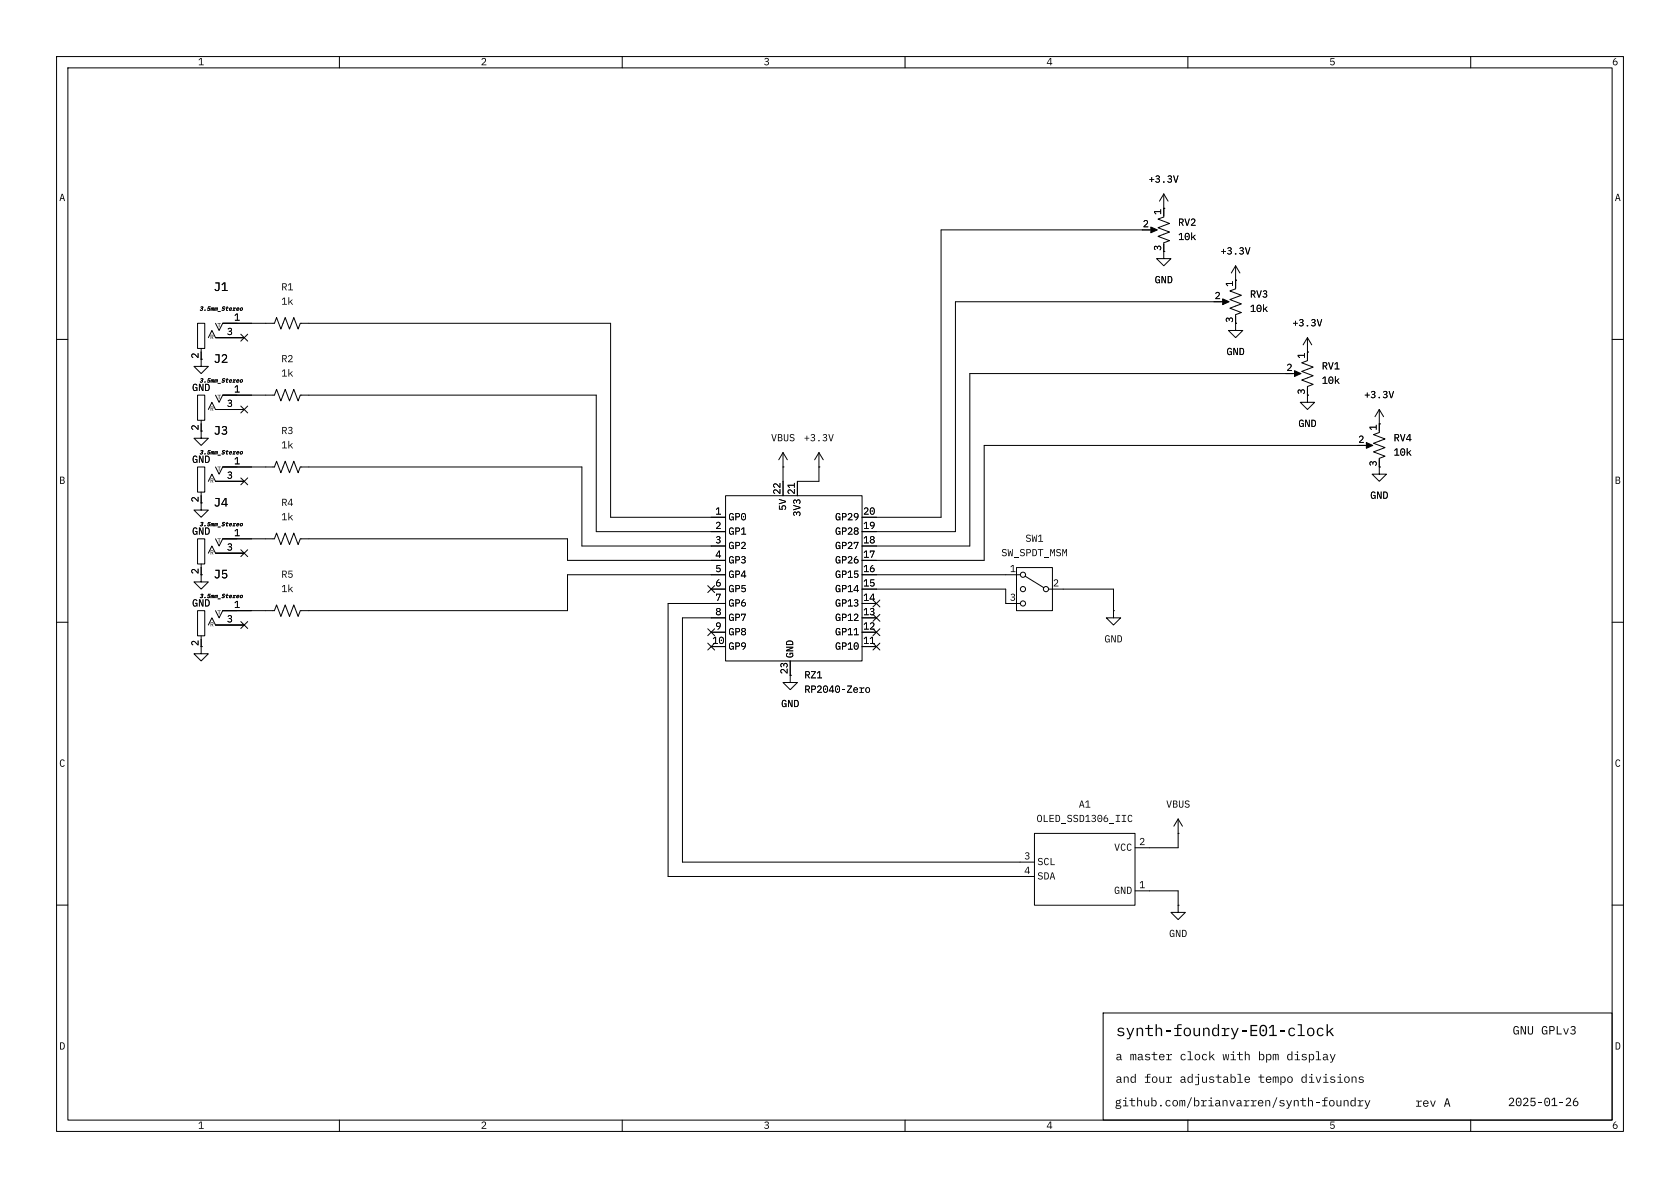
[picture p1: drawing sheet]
<svg xmlns="http://www.w3.org/2000/svg" width="297mm" height="210mm" viewBox="0 0 297 210" stroke-linecap="round" stroke-linejoin="round" font-family="sans-serif">
<g fill="none" stroke="#000" stroke-width=".18">
<path d="M10 10h277v190h-277zM12 12h273v186h-273zM60 10v2M110 10v2M160 10v2M210 10v2M260 10v2M205.7 38.4l-1 .3 2.1 .8-2.1 .8 2.1 .7-2.1 .8 2.1 .7-1.1 .4M205.7 34.3l-.7 1.3M205.7 34.3v2.5M205.7 34.3l.8 1.3M10 60h2"/>
<path d="M34.9 57.2h1.3v4.4h-1.3zM36.8 59.7l.7-1.3 .6 1.3h5.1h-5.1M38.1 57.2l.6 1.2 .7-1.2h2.5M39.4 57.2h9.1l.4-1.1 .8 2.1 .7-2.1 .8 2.1 .7-2.1 .8 2.1 .4-1h54.8v34.2h20.4M42.6 59.1l1.2 1.2M43.8 59.1l-1.2 1.2M201.9 40.6h-35.5v50.8h-11.5M203.2 40.6h1M205.7 44.5v1.2h1.3l-1.3 1.3-1.2-1.3h1.2M214.6 53.3h-45.7v40.7h-14M215.9 53.3h1M218.4 57.2v1.2h1.3l-1.3 1.3-1.2-1.3h1.2"/>
<path d="M218.4 51.1l-1 .3 2.1 .8-2.1 .8 2.1 .7-2.1 .8 2.1 .7-1.1 .4M218.4 47l-.7 1.3M218.4 47v2.5M218.4 47l.8 1.3M231.1 59.7l-.7 1.3M231.1 59.7v2.5M231.1 59.7l.8 1.3M285 60h2M34.9 69.9h1.3v4.4h-1.3zM35.6 76.2v1.3h1.2l-1.2 1.2-1.3-1.2h1.3M35.6 63.5v1.3h1.2l-1.2 1.2-1.3-1.2h1.3M35.6 61.6v.6"/>
<path d="M35.6 74.3v.6M36.8 72.4l.7-1.3 .6 1.3h5.1h-5.1M38.1 69.9l.6 1.2 .7-1.2h2.5M39.4 69.9h9.1l.4-1.1 .8 2.1 .7-2.1 .8 2.1 .7-2.1 .8 2.1 .4-1h52.3v24.1h22.9M42.6 71.8l1.2 1.2M43.8 71.8l-1.2 1.2M227.3 66h-55.9v30.5h-16.5M228.6 66h1M231.1 63.8l-1 .3 2.1 .8-2.1 .8 2.1 .7-2.1 .8 2.1 .7-1.1 .4M231.1 69.9v1.2h1.3l-1.3 1.3-1.2-1.3h1.2M240 78.7h-66v20.4h-19.1M241.3 78.7h1"/>
<path d="M243.8 76.5l-1 .3 2.1 .8-2.1 .8 2.1 .7-2.1 .8 2.1 .7-1.1 .4M243.8 72.4l-.7 1.3M243.8 72.4v2.5M243.8 72.4l.8 1.3M34.9 82.6h1.3v4.4h-1.3zM34.9 95.3h1.3v4.4h-1.3zM35.6 88.9v1.3h1.2l-1.2 1.2-1.3-1.2h1.3M35.6 87v.6M35.6 99.7v.6M36.8 85.1l.7-1.3 .6 1.3h5.1h-5.1M36.8 97.8l.7-1.3 .6 1.3h5.1h-5.1M38.1 82.6l.6 1.2 .7-1.2h2.5"/>
<path d="M38.1 95.3l.6 1.2 .7-1.2h2.5M39.4 82.6h9.1l.4-1.1 .8 2.1 .7-2.1 .8 2.1 .7-2.1 .8 2.1 .4-1h49.8v13.9h25.4M39.4 95.3h9.1l.4-1.1 .8 2.1 .7-2.1 .8 2.1 .7-2.1 .8 2.1 .4-1h47.2v3.8h28M42.6 84.5l1.2 1.2M42.6 97.2l1.2 1.2M43.8 84.5l-1.2 1.2M43.8 97.2l-1.2 1.2M128.3 87.6h24.1v29.2h-24.1zM138.4 82.6h.1M138.4 80l-.7 1.3M138.4 80v5.1M138.4 80l.8 1.3"/>
<path d="M144.8 82.6h.1M144.8 80l-.8 1.3M144.8 80v5.1h-3.8v2.5M144.8 80l.7 1.3M243.8 82.6v1.2h1.3l-1.3 1.3-1.2-1.3h1.2M10 110h2M34.9 108h1.3v4.4h-1.3zM35.6 101.6v1.3h1.2l-1.2 1.2-1.3-1.2h1.3M35.6 114.3v1.3h1.2l-1.2 1.2-1.3-1.2h1.3M35.6 112.4v.6M36.8 110.5l.7-1.3 .6 1.3h5.1h-5.1M38.1 108l.6 1.2 .7-1.2h2.5"/>
<path d="M42.6 109.9l1.2 1.2M43.8 109.9l-1.2 1.2M125.1 103.5l1.2 1.2M125.1 113.7l1.2 1.2M125.1 111.2l1.2 1.2M125.7 104.1h2.6M125.7 111.8h2.6M126.3 103.5l-1.2 1.2M126.3 113.7l-1.2 1.2M126.3 111.2l-1.2 1.2M128.3 101.6h-28v6.4h-47.2l-.4 1-.8-2.1-.7 2.1-.8-2.1-.7 2.1-.8-2.1-.4 1.1h-9.1M128.3 106.7h-10.2v48.2h64.8"/>
<path d="M128.3 109.2h-7.7v43.2h62.3M139.7 119.4v1.3h1.3l-1.3 1.2-1.3-1.2h1.3M152.4 114.3h2.5M154.3 106.1l1.2 1.2M154.3 113.7l1.2 1.2M154.3 108.6l1.2 1.2M154.3 111.2l1.2 1.2M154.9 101.6h25.4M154.9 104.1h22.9v2.6h2.5M155.5 106.1l-1.2 1.2M155.5 113.7l-1.2 1.2M155.5 108.6l-1.2 1.2"/>
<path d="M155.5 111.2l-1.2 1.2M179.7 100.3h6.4v7.7h-6.4zM181.2 101.9l3.3 2M185.4 104.1h11.4v3.9M196.8 108v1.2h1.3l-1.3 1.3-1.2-1.3h1.2M196.8 108h.1M285 110h2M10 160h2M182.9 147.3h17.8v12.7h-17.8zM200.7 157.5h7.6v2.5M208.3 147.3h.1M208.3 144.8l.7 1.3"/>
<path d="M208.3 144.8v5.1h-7.6M208.3 144.8l-.8 1.3M285 160h2M195 179.1h90v18.9h-90zM208.3 160v1.3h-1.3l1.3 1.3 1.2-1.3h-1.2M208.3 160h.1M60 198v2M110 198v2M160 198v2M210 198v2M260 198v2"/>
<circle cx="180.8" cy="106.7" r=".46"/>
<circle cx="180.8" cy="101.6" r=".46"/>
<circle cx="180.8" cy="104.1" r=".46"/>
<circle cx="184.9" cy="104.1" r=".46"/>
</g>
<g fill="#000">
<path d="M35.1 10.6l.3-.3h.3v1.1h.3v.1h-.8v-.1h.3v-1l-.3 .3zM85.3 10.3a.44 .44 0 0 1 .6 .2 .44 .44 0 0 1-.3 .6l-.3 .3h.7v.1h-.9v-.1l.5-.4a.29 .29 0 0 0 .2-.5 .29 .29 0 0 0-.5 .1l-.2-.1zM135.2 10.4a.36 .36 0 0 1 .6-.1 .36 .36 0 0 1-.1 .6 .41 .41 0 0 1 0 .6 .41 .41 0 0 1-.6-.2l.1-.1a.28 .28 0 0 0 .3 .3 .28 .28 0 0 0 .3-.3 .28 .28 0 0 0-.3-.3h-.1v-.1h.1a.24 .24 0 0 0 .2-.2 .24 .24 0 0 0-.2-.3 .24 .24 0 0 0-.2 .2zM185.6 10.3h.2v.9h.2v.1h-.2v.2h-.1v-.2h-.6v-.1h.6v-.8l-.5 .8h-.1zM235.2 10.3h.7v.1h-.6v.5a.43 .43 0 0 1 .6 .1 .43 .43 0 0 1-.2 .6 .43 .43 0 0 1-.5-.2v-.2a.29 .29 0 0 0 .5 .2 .29 .29 0 0 0 .1-.4 .29 .29 0 0 0-.5 0h-.1zM285.4 10.4l.4-.1-.5 .6a.42 .42 0 0 1 .6 .1 .42 .42 0 0 1-.2 .6 .42 .42 0 0 1-.5-.3l-.1-.2h.2a.28 .28 0 0 0 .4 .3 .28 .28 0 0 0 0-.5 .28 .28 0 0 0-.4 .2h-.2v-.2zM204.3 31.1a.35 .35 0 0 1 .6-.1 .35 .35 0 0 1-.1 .6 .4 .4 0 0 1 .1 .7 .4 .4 0 0 1-.7-.2l.1-.1a.27 .27 0 0 0 .3 .2 .27 .27 0 0 0 .3-.2 .27 .27 0 0 0-.3-.3h-.1v-.2h.1a.24 .24 0 0 0 .3-.2 .24 .24 0 0 0-.3-.2 .24 .24 0 0 0-.2 .2zM206.5 31.1a.35 .35 0 0 1 .5-.1 .35 .35 0 0 1-.1 .6 .4 .4 0 0 1 .1 .7 .4 .4 0 0 1-.6-.2l.1-.1a.27 .27 0 0 0 .3 .2 .27 .27 0 0 0 .2-.2 .27 .27 0 0 0-.2-.3h-.2v-.2h.2a.24 .24 0 0 0 .2-.2 .24 .24 0 0 0-.2-.2 .24 .24 0 0 0-.3 .2zM207.4 31h.2l.3 1.1 .3-1.1h.1l-.3 1.3h-.2zM210.7 38.7a.43 .43 0 0 1 .6 .2 .43 .43 0 0 1-.3 .6l-.3 .3h.7v.1h-.9v-.2l.5-.3a.29 .29 0 0 0 .2-.5 .29 .29 0 0 0-.5 .1l-.2-.1zM42.5 54.4a.27 .27 0 0 1 .4 .2 .27 .27 0 0 1-.2 .3 .27 .27 0 0 1-.3-.2l.2 .1 .2-.1-.1-.2-.2 .2h-.1zM49.8 52.9l.4-.3h.2v1.1h.3v.2h-.8v-.2h.3v-1l-.3 .3z"/>
<path d="M51 52.5h.1v.9l.5-.4h.2l-.4 .3 .4 .6h-.2l-.3-.5-.2 .1v.4h-.1zM209.6 41.3a.54 .54 0 0 1 .7 .1 .54 .54 0 0 1 0 .7 .47 .47 0 0 1-.6 .3 .47 .47 0 0 1-.3-.7h.2v.2a.3 .3 0 0 0 .3 .4 .3 .3 0 0 0 .3-.4v-.2a.3 .3 0 0 0-.3-.4 .3 .3 0 0 0-.3 .4h-.2zM210.6 41.1h.1v.9l.5-.5h.2l-.4 .4 .4 .5h-.1l-.4-.4-.2 .1v.3h-.1zM217 43.8a.35 .35 0 0 1 .6-.1 .35 .35 0 0 1-.1 .6 .4 .4 0 0 1 .1 .7 .4 .4 0 0 1-.7-.2l.1-.1a.27 .27 0 0 0 .3 .2 .27 .27 0 0 0 .3-.2 .27 .27 0 0 0-.3-.3h-.1v-.2h.1a.24 .24 0 0 0 .3-.2 .24 .24 0 0 0-.3-.2 .24 .24 0 0 0-.2 .2zM219.2 43.8a.35 .35 0 0 1 .5-.1 .35 .35 0 0 1-.1 .6 .4 .4 0 0 1 .1 .7 .4 .4 0 0 1-.6-.2l.1-.1a.27 .27 0 0 0 .3 .2 .27 .27 0 0 0 .2-.2 .27 .27 0 0 0-.2-.3h-.2v-.2h.2a.24 .24 0 0 0 .2-.2 .24 .24 0 0 0-.2-.2 .24 .24 0 0 0-.3 .2zM220.1 43.7h.2l.3 1.1 .3-1.1h.1l-.3 1.3h-.2zM222.3 54a.54 .54 0 0 1 .7 .1 .54 .54 0 0 1 0 .7 .47 .47 0 0 1-.6 .3 .47 .47 0 0 1-.3-.7h.2v.2a.3 .3 0 0 0 .3 .4 .3 .3 0 0 0 .3-.4v-.2a.3 .3 0 0 0-.3-.4 .3 .3 0 0 0-.3 .4h-.2zM223.3 53.8h.1v.9l.5-.5h.2l-.4 .4 .4 .5h-.1l-.4-.4-.2 .1v.3h-.1zM223.3 51.5a.35 .35 0 0 1 .6-.1 .35 .35 0 0 1-.1 .5 .4 .4 0 0 1 0 .7 .4 .4 0 0 1-.6-.2l.1-.1a.27 .27 0 0 0 .3 .2 .27 .27 0 0 0 .2-.2 .27 .27 0 0 0-.2-.3h-.1v-.1h.1a.24 .24 0 0 0 .2-.3 .24 .24 0 0 0-.2-.2 .24 .24 0 0 0-.2 .2zM229.7 56.5a.35 .35 0 0 1 .6-.1 .35 .35 0 0 1-.1 .6 .4 .4 0 0 1 .1 .7 .4 .4 0 0 1-.7-.2l.1-.1a.27 .27 0 0 0 .3 .2 .27 .27 0 0 0 .3-.2 .27 .27 0 0 0-.3-.3h-.1v-.2h.1a.24 .24 0 0 0 .3-.2 .24 .24 0 0 0-.3-.2 .24 .24 0 0 0-.2 .2zM231.9 56.5a.35 .35 0 0 1 .5-.1 .35 .35 0 0 1-.1 .6 .4 .4 0 0 1 .1 .7 .4 .4 0 0 1-.6-.2l.1-.1a.27 .27 0 0 0 .3 .2 .27 .27 0 0 0 .2-.2 .27 .27 0 0 0-.2-.3h-.2v-.2h.2a.24 .24 0 0 0 .2-.2 .24 .24 0 0 0-.2-.2 .24 .24 0 0 0-.3 .2zM232.8 56.4h.2l.3 1.1 .3-1.1h.1l-.3 1.3h-.2z"/>
<path d="M39.3 75.5a.42 .42 0 0 1 .7-.1 .42 .42 0 0 1-.2 .6 .48 .48 0 0 1 .2 .8 .48 .48 0 0 1-.8-.2l.1-.1a.32 .32 0 0 0 .3 .3 .32 .32 0 0 0 .3-.4 .32 .32 0 0 0-.3-.3h-.1v-.1a.3 .3 0 0 0 .4-.1 .3 .3 0 0 0-.2-.5 .3 .3 0 0 0-.3 .3l-.2-.1zM39.3 62.7a.51 .51 0 0 1 .8 .2 .51 .51 0 0 1-.3 .7l-.4 .4h.8v.1h-1v-.2l.5-.4a.34 .34 0 0 0 .2-.5 .34 .34 0 0 0-.5 0h-.2zM42.5 79.9v-.1a.27 .27 0 0 1 .4 .2 .27 .27 0 0 1-.2 .3 .27 .27 0 0 1-.3-.2l.2 .1 .2-.1-.1-.2-.2 .2h-.1zM42.5 67.2v-.1a.27 .27 0 0 1 .4 .2 .27 .27 0 0 1-.2 .3 .27 .27 0 0 1-.3-.2l.2 .1 .2-.1-.1-.2-.2 .2h-.1zM49.8 78.3l.4-.3h.2v1.1h.3v.2h-.8v-.2h.3v-1l-.3 .3zM49.8 65.6l.4-.3h.2v1.1h.3v.2h-.8v-.2h.3v-1l-.3 .3zM49.9 75.5h.4a.36 .36 0 0 1 .4 .3 .36 .36 0 0 1-.3 .4l.3 .5h-.2l-.3-.5h-.2v.5h-.1v-.6h.5l.1-.2-.1-.3h-.4v.5h-.1zM49.9 62.8h.4a.36 .36 0 0 1 .4 .3 .36 .36 0 0 1-.3 .4l.3 .5h-.2l-.3-.5h-.2v.5h-.1v-.6h.5l.1-.2-.1-.3h-.4v.5h-.1zM51 77.9h.1v.9l.5-.4h.2l-.4 .3 .4 .6h-.2l-.3-.5-.2 .1v.4h-.1zM51 65.2h.1v.9l.5-.4h.2l-.4 .3 .4 .6h-.2l-.3-.5-.2 .1v.4h-.1zM51 75.6a.35 .35 0 0 1 .6-.1 .35 .35 0 0 1-.1 .6 .4 .4 0 0 1 0 .6 .4 .4 0 0 1-.6-.2l.1-.1a.27 .27 0 0 0 .3 .3 .27 .27 0 0 0 .2-.3 .27 .27 0 0 0-.2-.3h-.2v-.1h.2a.24 .24 0 0 0 .2-.2 .24 .24 0 0 0-.2-.3 .24 .24 0 0 0-.2 .3zM51 62.9a.43 .43 0 0 1 .7 .1 .43 .43 0 0 1-.3 .6l-.3 .3h.7v.1h-.9v-.1l.4-.4a.29 .29 0 0 0 .3-.5 .3 .3 0 0 0-.6 .1h-.1z"/>
<path d="M146.4 76.7h.2l.3 1.1 .3-1.1h.2l-.4 1.3h-.2zM235 66.7a.54 .54 0 0 1 .7 .1 .54 .54 0 0 1 0 .7 .47 .47 0 0 1-.6 .3 .47 .47 0 0 1-.3-.7h.2v.2a.3 .3 0 0 0 .3 .4 .3 .3 0 0 0 .3-.4v-.2a.3 .3 0 0 0-.3-.4 .3 .3 0 0 0-.3 .4h-.2zM236 66.5h.1v.9l.5-.5h.2l-.4 .4 .4 .5h-.1l-.4-.4-.2 .1v.3h-.1zM242.4 69.2a.35 .35 0 0 1 .6-.1 .35 .35 0 0 1-.1 .6 .4 .4 0 0 1 .1 .7 .4 .4 0 0 1-.7-.2l.1-.1a.27 .27 0 0 0 .3 .2 .27 .27 0 0 0 .3-.2 .27 .27 0 0 0-.3-.3h-.1v-.2h.1a.24 .24 0 0 0 .3-.2 .24 .24 0 0 0-.3-.2 .24 .24 0 0 0-.2 .2zM244.6 69.2a.35 .35 0 0 1 .5-.1 .35 .35 0 0 1-.1 .6 .4 .4 0 0 1 .1 .7 .4 .4 0 0 1-.6-.2l.1-.1a.27 .27 0 0 0 .3 .2 .27 .27 0 0 0 .2-.2 .27 .27 0 0 0-.2-.3h-.2v-.2h.2a.24 .24 0 0 0 .2-.2 .24 .24 0 0 0-.2-.2 .24 .24 0 0 0-.3 .2zM245.5 69.1h.2l.3 1.1 .3-1.1h.1l-.3 1.3h-.2zM247.7 79.4a.54 .54 0 0 1 .7 .1 .54 .54 0 0 1 0 .7 .47 .47 0 0 1-.6 .3 .47 .47 0 0 1-.3-.7h.2v.2a.3 .3 0 0 0 .3 .4 .3 .3 0 0 0 .3-.4v-.2a.3 .3 0 0 0-.3-.4 .3 .3 0 0 0-.3 .4h-.2zM248.7 79.2h.1v.9l.5-.5h.2l-.4 .4 .4 .5h-.1l-.4-.4-.2 .1v.3h-.1zM42.5 92.6v-.1a.27 .27 0 0 1 .4 .2 .27 .27 0 0 1-.2 .3 .27 .27 0 0 1-.3-.2l.2 .1 .2-.1-.1-.2-.2 .2h-.1zM49.8 91l.4-.3h.2v1.1h.3v.2h-.8v-.2h.3v-1l-.3 .3zM51 90.6h.1v.9l.5-.4h.2l-.4 .3 .4 .6h-.2l-.3-.5-.2 .1v.4h-.1zM140.4 90.5h.2l.2 .2a.4 .4 0 0 1 .7-.1 .4 .4 0 0 1-.2 .6l-.1-.1a.27 .27 0 0 0 .2-.2 .27 .27 0 0 0-.2-.3 .27 .27 0 0 0-.3 .2v.2h-.1v-.1a.24 .24 0 0 0-.3-.3 .24 .24 0 0 0-.2 .2 .24 .24 0 0 0 .2 .3l-.1 .1a.45 .45 0 0 1 0-.7z"/>
<path d="M140.4 88.4l.2-.1 .2 .2a.4 .4 0 0 1 .7 0 .4 .4 0 0 1-.2 .6l-.1-.1a.27 .27 0 0 0 .2-.3 .27 .27 0 0 0-.2-.2 .27 .27 0 0 0-.3 .2v.2h-.1v-.2a.24 .24 0 0 0-.3-.2 .24 .24 0 0 0-.2 .2 .24 .24 0 0 0 .2 .3l-.1 .1a.45 .45 0 0 1 0-.7zM42.5 105.3v-.1a.27 .27 0 0 1 .4 .2 .27 .27 0 0 1-.2 .3 .27 .27 0 0 1-.3-.2l.2 .1 .2-.1-.1-.2-.2 .2h-.1zM49.8 103.7l.4-.3h.2v1.1h.3v.2h-.8v-.2h.3v-1l-.3 .3zM51 103.3h.1v.9l.5-.4h.2l-.4 .3 .4 .6h-.2l-.3-.5-.2 .1v.4h-.1zM144.6 121.3a.43 .43 0 0 1 .6 .1 .43 .43 0 0 1-.2 .6l-.4 .3h.7v.1h-.8v-.1l.4-.4a.29 .29 0 0 0 .2-.4 .29 .29 0 0 0-.5 0h-.2zM145.6 121.3a.54 .54 0 0 1 .7 .1 .54 .54 0 0 1 0 .7 .47 .47 0 0 1-.6 .3 .47 .47 0 0 1-.2-.7h.2v.2a.3 .3 0 0 0 .2 .4 .3 .3 0 0 0 .3-.4v-.2a.3 .3 0 0 0-.3-.4 .3 .3 0 0 0-.2 .4h-.2zM147.8 121.3a.54 .54 0 0 1 .7 .1 .54 .54 0 0 1 0 .7 .47 .47 0 0 1-.7 .3 .47 .47 0 0 1-.2-.7h.2v.2a.3 .3 0 0 0 .3 .4 .3 .3 0 0 0 .2-.4v-.2a.3 .3 0 0 0-.2-.4 .3 .3 0 0 0-.3 .4h-.2zM153.1 121.6a.44 .44 0 0 1 .6 .1 .44 .44 0 0 1-.1 .6 .44 .44 0 0 1-.6-.2v-.2h.1a.31 .31 0 0 0 .3 .4 .31 .31 0 0 0 .3-.5l-.2-.2h-.2l-.2 .3h-.1zM35.1 198.6l.3-.3h.3v1.1h.3v.1h-.8v-.1h.3v-1l-.3 .3zM85.3 198.3a.44 .44 0 0 1 .6 .2 .44 .44 0 0 1-.3 .6l-.3 .3h.7v.1h-.9v-.1l.5-.4a.29 .29 0 0 0 .2-.5 .29 .29 0 0 0-.5 .1h-.2zM135.2 198.4a.36 .36 0 0 1 .6-.1 .36 .36 0 0 1-.1 .6 .41 .41 0 0 1 0 .6 .41 .41 0 0 1-.6-.2h.1a.28 .28 0 0 0 .3 .2 .28 .28 0 0 0 .3-.3 .28 .28 0 0 0-.3-.3h-.1v-.1h.1a.24 .24 0 0 0 .2-.2 .24 .24 0 0 0-.2-.3 .24 .24 0 0 0-.2 .3zM185.6 198.3h.2v.9h.2v.1h-.2v.2h-.1v-.2h-.6v-.1h.6v-.8l-.5 .8h-.1z"/>
<path d="M200 190.4l.4-.1 .2 .2v-.7h.2v1.6h-.2v-.2a.45 .45 0 0 1-.6 .1 .45 .45 0 0 1-.1-.5h.1a.37 .37 0 0 0 .3 .5l.3-.1v-.5a.3 .3 0 0 0-.3-.3 .3 .3 0 0 0-.3 .4h-.1zM201 194h.2v.7a.37 .37 0 0 1 .4-.2 .37 .37 0 0 1 .3 .4v.7h-.2v-.9l-.2-.1h-.2l-.1 1h-.2zM202.4 190.3h.4l.1-.4 .5-.1v.2h-.4v.3h.4v.2h-.4v.8h.3v.1h-.9v-.1h.4v-.8h-.4zM203.5 194h.2v.6a.48 .48 0 0 1 .7 0 .48 .48 0 0 1 .1 .7l-.3 .3h-.3l-.2-.2v.2h-.2v-.8h.2v.4a.3 .3 0 0 0 .4 .2 .3 .3 0 0 0 .2-.3 .37 .37 0 0 0-.3-.5l-.5 .2zM204 185.9h.1v.4h.5v.2h-.5v.8h.5v.1h-.6l-.1-.9h-.3v-.2h.3zM203.8 190.4a.52 .52 0 0 1 .7 .1 .52 .52 0 0 1-.1 .7 .52 .52 0 0 1-.7-.1l-.1-.3h.2a.37 .37 0 0 0 .4 .5 .37 .37 0 0 0 .2-.6l-.1-.2-.2-.1-.3 .4h-.2zM204.3 181.1h.2v.8a.49 .49 0 0 1 .6-.2 .49 .49 0 0 1 .3 .5v1h-.2v-1a.36 .36 0 0 0-.3-.4 .36 .36 0 0 0-.4 .3v1.1h-.2zM205 190.3h.1v.8l.3 .2 .2-.1v-.9h.2v1.1h-.2v-.2a.37 .37 0 0 1-.4 .2 .37 .37 0 0 1-.2-.4zM206.2 186.3h.5v.3l.2-.2 .3-.1v.2a.37 .37 0 0 0-.5 .3v.5h.4v.1h-.9v-.1h.3v-.8h-.3zM206.2 190.3h.5v.3l.2-.3h.3v.2a.37 .37 0 0 0-.5 .3v.5h.4v.1h-.9v-.1h.3v-.8h-.3zM207.6 181.7h.5v-.4l.2-.2h.6v.1h-.6v.5h.6v.2h-.6v1.1h.5v.2h-1.2v-.2h.5v-1.1h-.5zM210.6 194h.1l-.7 1.8h-.2z"/>
<path d="M210 185.8h.5v1.5h.4v.1h-.9v-.1h.3v-1.3h-.3zM210.1 190.4l.3-.1 .3 .2v-.7h.2v1.6h-.2v-.2a.45 .45 0 0 1-.6 .1 .45 .45 0 0 1-.2-.5h.2a.37 .37 0 0 0 .3 .5l.3-.1v-.5a.3 .3 0 0 0-.4-.3 .3 .3 0 0 0-.2 .4h-.2zM211.1 194h.2v.6a.48 .48 0 0 1 .7 0 .48 .48 0 0 1 0 .7l-.3 .3h-.2l-.2-.2v.2h-.2v-.8h.2v.4a.3 .3 0 0 0 .3 .2 .3 .3 0 0 0 .3-.3 .37 .37 0 0 0-.4-.5l-.4 .2zM213.8 185.8h.2v1l.5-.5h.2l-.4 .5 .5 .6h-.2l-.5-.5-.1 .1v.4h-.2zM214.5 181.8a.54 .54 0 0 1 .8 .1v-.8h.2v2.1h-.2v-.3a.6 .6 0 0 1-.8 .2 .6 .6 0 0 1-.2-.8h.2a.49 .49 0 0 0 .4 .7l.4-.2v-.7a.4 .4 0 0 0-.5-.3 .4 .4 0 0 0-.3 .5h-.2zM217.5 189.8h.2v.7a.48 .48 0 0 1 .7-.1 .48 .48 0 0 1 .1 .7l-.3 .3h-.3l-.2-.2v.2h-.2v-.7h.2v.4a.3 .3 0 0 0 .4 .2 .3 .3 0 0 0 .2-.4 .37 .37 0 0 0-.3-.5l-.5 .3zM218.8 189.8h.5v1.5h.4v.1h-.9v-.1h.4v-1.3h-.4zM220.1 185.8h.1v.7a.37 .37 0 0 1 .5-.2 .37 .37 0 0 1 .2 .4v.7h-.1l-.1-.8-.1-.2-.3 .1-.1 .9h-.1zM220.1 190.4a.5 .5 0 0 1 .6-.1 .5 .5 0 0 1 .3 .6h-.8l.2 .4h.3l.1-.2 .2 .1a.52 .52 0 0 1-.7 .2 .52 .52 0 0 1-.3-.7h.8a.31 .31 0 0 0-.3-.3 .31 .31 0 0 0-.3 .3h-.2zM222.6 185.8h.2v.7a.48 .48 0 0 1 .6-.1 .48 .48 0 0 1 .1 .7l-.3 .3h-.3l-.1-.2v.2h-.2v-.7h.2v.4a.3 .3 0 0 0 .3 .2 .3 .3 0 0 0 .2-.3 .37 .37 0 0 0-.3-.6l-.4 .3zM222.8 189.9h.2v.4h.5v.2h-.5v.8h.5v.1l-.6-.1-.1-.8h-.3v-.2h.3zM223.8 186.3h.2v.2a.48 .48 0 0 1 .7-.1 .48 .48 0 0 1 .1 .7l-.4 .3-.4-.2v.6h-.2v-1.1h.2v.4a.3 .3 0 0 0 .4 .2 .3 .3 0 0 0 .2-.3 .37 .37 0 0 0-.3-.6l-.5 .3z"/>
<path d="M225.7 194h.1l-.7 1.8h-.2zM225 186.3h.2v.2a.21 .21 0 0 1 .2-.2 .21 .21 0 0 1 .2 .2l.1-.2a.25 .25 0 0 1 .3 .1 .25 .25 0 0 1 .1 .3v.7h-.2v-.7a.16 .16 0 0 0-.1-.3 .16 .16 0 0 0-.2 .2v.8h-.1v-.7a.16 .16 0 0 0-.1-.3 .16 .16 0 0 0-.2 .2v.8h-.2zM227.9 181.9l.6-.2 .4 .3-.1 .1-.4-.3a.49 .49 0 0 0-.4 .7 .42 .42 0 0 0 .3 .5 .42 .42 0 0 0 .5-.3l.2 .2a.72 .72 0 0 1-1.1 .1 .72 .72 0 0 1 0-1.1zM227.7 186.4l.4-.1 .2 .2v-.7h.2v1.6h-.2v-.2a.45 .45 0 0 1-.6 .2 .45 .45 0 0 1-.2-.6h.2a.37 .37 0 0 0 .3 .5l.3-.1v-.5a.3 .3 0 0 0-.3-.3 .3 .3 0 0 0-.3 .4h-.2zM228.9 186.3h.6v1h.3v.1h-.9v-.1h.4v-.8h-.4zM229.4 181.1h.8v1.9h.5v.2h-1.3v-.2h.5v-1.8h-.5zM230.2 186.4l.5-.1 .3 .2-.1 .1-.2-.2a.2 .2 0 0 0-.3 .1 .2 .2 0 0 0 .1 .3 .38 .38 0 0 1 .5 .4 .38 .38 0 0 1-.6 .2l-.3-.2 .1-.1 .3 .2a.2 .2 0 0 0 .3-.1 .2 .2 0 0 0-.1-.2l-.5-.2zM230.2 190.4l.4-.1 .2 .2v-.7h.2v1.6h-.2v-.2a.45 .45 0 0 1-.6 .1 .45 .45 0 0 1-.1-.5h.1a.37 .37 0 0 0 .4 .5l.2-.1v-.5a.3 .3 0 0 0-.3-.3 .3 .3 0 0 0-.3 .4h-.1zM231.2 194h.2v.7a.37 .37 0 0 1 .5-.2 .37 .37 0 0 1 .2 .4v.7h-.2v-.9l-.2-.1h-.2l-.1 1h-.2zM231.4 190.3h.6v1h.3v.1h-.9v-.1h.4v-.8h-.4zM231.2 181.9a.71 .71 0 0 1 1 0 .71 .71 0 0 1 0 1 .71 .71 0 0 1-1 .1l-.1-.7h.2a.47 .47 0 0 0 .4 .7 .47 .47 0 0 0 .4-.7 .42 .42 0 0 0-.4-.5 .42 .42 0 0 0-.4 .5h-.2zM231.4 186.3h.2v.2a.48 .48 0 0 1 .6-.1 .48 .48 0 0 1 .1 .7l-.3 .3-.4-.2v.6h-.2v-1.1h.2v.4a.3 .3 0 0 0 .3 .2 .3 .3 0 0 0 .3-.3 .37 .37 0 0 0-.4-.6l-.4 .3z"/>
<path d="M232.6 185.8h.6v1.5h.3v.1h-.9v-.1h.4v-1.3h-.4zM232.6 194.8h.6v.2h-.6zM232.6 190.3h.2l.3 1 .3-1h.2l-.4 1.1h-.2zM233 181.9l.5-.2 .5 .3-.2 .1-.4-.3a.49 .49 0 0 0-.4 .7 .42 .42 0 0 0 .4 .5 .42 .42 0 0 0 .4-.3l.2 .2a.72 .72 0 0 1-1 .1 .72 .72 0 0 1-.1-1.1zM233.7 194.5h.4l.1-.5h.5v.1h-.4v.4h.4v.1h-.4v.8h.4v.2h-1v-.2h.4v-.8h-.4zM233.9 190.3h.6v1h.4v.1h-1v-.1h.4v-.8h-.4zM233.9 186.4l.4-.1 .4 .1v.9h.2v.1h-.2l-.1-.2a.37 .37 0 0 1-.4 .2 .37 .37 0 0 1-.3-.3h.1l.2 .2h.2l.1-.4-.6 .1 .1-.2h.5a.29 .29 0 0 0-.1-.4 .29 .29 0 0 0-.4 .2zM234.5 181.1h.3v1.3l.7-.7h.3l-.6 .6 .6 .9h-.2l-.6-.8-.2 .2v.6h-.3zM235.1 194.6a.52 .52 0 0 1 .7 .1 .52 .52 0 0 1 0 .7 .52 .52 0 0 1-.8-.1v-.4h.1a.37 .37 0 0 0 .4 .5 .37 .37 0 0 0 .3-.5l-.2-.3h-.2l-.3 .3h-.1zM235.2 190.4l.5-.1 .4 .2-.2 .1-.2-.2a.2 .2 0 0 0-.3 .1 .2 .2 0 0 0 .1 .3 .38 .38 0 0 1 .6 .4 .38 .38 0 0 1-.6 .2l-.4-.2 .1-.1 .3 .2a.21 .21 0 0 0 .4-.1 .2 .2 0 0 0-.2-.3l-.5-.1zM235.2 198.3h.7v.1h-.6v.5a.43 .43 0 0 1 .6 .1 .43 .43 0 0 1-.2 .6 .43 .43 0 0 1-.6-.3h.1a.29 .29 0 0 0 .5 .1 .29 .29 0 0 0 .1-.4 .29 .29 0 0 0-.5 0h-.1zM235.1 186.3h.2l.3 .9 .4-.9h.1l-.7 1.5h-.3v-.1h.3l.1-.3z"/>
<path d="M236.5 190.3h.5v1h.4v.1h-.9v-.1h.3v-.8h-.3zM236.3 194.5h.1l.1 .8 .2 .2 .2-.2 .1-.8h.1v1.1h-.1v-.2a.37 .37 0 0 1-.5 .2 .37 .37 0 0 1-.2-.4zM237.5 194.5h.2v.2a.37 .37 0 0 1 .4-.2 .37 .37 0 0 1 .3 .4v.7h-.2v-.9l-.2-.1h-.2l-.1 1h-.2zM237.8 190.4a.52 .52 0 0 1 .7 .1 .52 .52 0 0 1-.1 .7 .52 .52 0 0 1-.7-.1l-.1-.3h.2a.37 .37 0 0 0 .4 .5 .37 .37 0 0 0 .2-.6l-.1-.2-.3-.1-.2 .4h-.2zM239 190.3h.1v.2a.37 .37 0 0 1 .5-.2 .37 .37 0 0 1 .2 .4v.7h-.2v-.8l-.2-.2-.2 .1-.1 .9h-.1zM238.9 194.5l.3-.1 .3 .2v-.6h.2v1.6h-.2v-.2a.45 .45 0 0 1-.6 .1 .45 .45 0 0 1-.2-.6h.2a.37 .37 0 0 0 .3 .6l.3-.2v-.5a.3 .3 0 0 0-.4-.2 .3 .3 0 0 0-.2 .3h-.2zM240 194.5h.5v.3l.3-.3h.2v.2a.37 .37 0 0 0-.5 .2v.5h.4v.2h-.9v-.2h.3v-.8h-.3zM240.3 190.4l.4-.1 .4 .2-.1 .1-.2-.2a.21 .21 0 0 0-.4 .1 .2 .2 0 0 0 .2 .3 .38 .38 0 0 1 .5 .4 .38 .38 0 0 1-.6 .2l-.4-.2 .2-.1 .3 .2a.2 .2 0 0 0 .3-.1 .2 .2 0 0 0-.1-.3l-.5-.1zM241.2 194.5h.2l.3 .9 .4-.9h.2l-.7 1.5h-.3v-.2h.2l.2-.2zM250.3 194.6h.5v.2l.3-.2h.3v.1a.37 .37 0 0 0-.6 .3v.5h.4v.1h-.9v-.1h.4v-.8h-.4zM251.7 194.7a.5 .5 0 0 1 .6-.1 .5 .5 0 0 1 .3 .5h-.8l.1 .4h.3l.2-.2 .1 .1a.52 .52 0 0 1-.6 .2 .52 .52 0 0 1-.3-.6h.8a.31 .31 0 0 0-.3-.4 .31 .31 0 0 0-.3 .4h-.2zM252.8 194.6h.2l.3 .9 .4-.9h.1l-.4 1h-.2z"/>
<path d="M266.9 194.1a.5 .5 0 0 1 .7 .2 .5 .5 0 0 1-.3 .7l-.4 .4h.8v.1h-1v-.2l.5-.4a.33 .33 0 0 0 .3-.5 .33 .33 0 0 0-.6 0h-.2zM268.1 194.2a.59 .59 0 0 1 .8 0 .59 .59 0 0 1 .1 .7 .54 .54 0 0 1-.6 .6 .54 .54 0 0 1-.4-.7v-.1h.2v.2a.35 .35 0 0 0 .3 .5 .35 .35 0 0 0 .3-.5v-.2a.35 .35 0 0 0-.3-.5 .35 .35 0 0 0-.3 .5h-.2zM269.4 194.1a.5 .5 0 0 1 .8 .2 .5 .5 0 0 1-.3 .7l-.5 .4h.8v.1h-.9v-.2l.5-.4a.33 .33 0 0 0 .2-.5 .33 .33 0 0 0-.6 0h-.2zM270.6 194.1h.8v.1h-.6l-.1 .6a.48 .48 0 0 1 .7 .1 .48 .48 0 0 1-.1 .6 .48 .48 0 0 1-.7-.1l-.1-.1 .2-.1a.33 .33 0 0 0 .4 .2 .33 .33 0 0 0 .1-.5 .33 .33 0 0 0-.5 0h-.1zM272 194.8h.6v.2h-.6zM273.2 194.2a.59 .59 0 0 1 .7 0 .59 .59 0 0 1 .1 .7 .54 .54 0 0 1-.6 .6 .54 .54 0 0 1-.4-.7v-.1h.2v.2a.35 .35 0 0 0 .3 .5 .35 .35 0 0 0 .4-.5v-.2a.35 .35 0 0 0-.4-.5 .35 .35 0 0 0-.3 .5h-.2zM274.3 194.4l.3-.3h.3v1.3h.4v.1h-1v-.1h.4v-1.2l-.3 .3zM275.7 194.8h.6v.2h-.6zM276.9 194.2a.5 .5 0 0 1 .8 .1 .5 .5 0 0 1-.3 .7l-.4 .4h.8v.1h-1v-.2l.5-.4a.33 .33 0 0 0 .2-.5 .33 .33 0 0 0-.5 0h-.2zM278.4 194.2l.4-.1-.4 .3-.2 .4a.48 .48 0 0 1 .8 .1 .48 .48 0 0 1-.2 .7 .48 .48 0 0 1-.7-.3v-.2h.1a.32 .32 0 0 0 .5 .2 .32 .32 0 0 0 0-.5 .32 .32 0 0 0-.5 .2l-.1 .1v-.3zM285.4 198.4l.4-.1-.5 .6a.42 .42 0 0 1 .6 .1 .42 .42 0 0 1-.2 .6 .42 .42 0 0 1-.5-.3l-.1-.2h.2a.28 .28 0 0 0 .4 .3 .28 .28 0 0 0 0-.5 .28 .28 0 0 0-.4 .2h-.2v-.2z"/>
<circle cx="199" cy="194.1" r=".14"/>
<circle cx="211.9" cy="190" r=".14"/>
<circle cx="214.1" cy="194.1" r=".14"/>
<circle cx="218" cy="186" r=".14"/>
<circle cx="229.4" cy="186" r=".14"/>
<circle cx="231.9" cy="190" r=".14"/>
<circle cx="234.4" cy="190" r=".14"/>
<circle cx="236.9" cy="190" r=".14"/>
<circle cx="268.5" cy="194.8" r=".14"/>
<circle cx="273.5" cy="194.8" r=".14"/>
</g>
<path d="M203.5 40.1l1.1 .5-1.1 .5zM216.2 52.8l1.1 .5-1.1 .5zM228.9 65.5l1.1 .5-1.1 .5zM241.6 78.2l1.1 .5-1.1 .5z" fill="#000" stroke="#000" stroke-width=".18"/>
<text font-size="2.8" x="197.3" y="184.2">synth-foundry-E01-clock</text>
<g font-size="2.1">
<text x="37.8" y="52.2">J1</text>
<text x="37.8" y="64.9">J2</text>
<text x="37.8" y="77.6">J3</text>
<text x="37.8" y="90.3">J4</text>
<text x="37.8" y="103">J5</text>
<text x="267.4" y="183.6">GNU GPLv3</text>
<text x="197.2" y="188.2">a master</text>
<text x="208.5" y="188.2">clock</text>
<text x="216.1" y="188.2">with</text>
<text x="197.1" y="196.3">github.com/brianvarren/synth-foundry</text>
<text x="197.2" y="192.2">and</text>
<text x="208.5" y="192.2">adjustable</text>
<text x="222.4" y="192.2">tempo</text>
<text x="255.2" y="196.4">A</text>
</g>
<g font-size="1.8">
<text x="203.1" y="32.9">+3.3V</text>
<text x="10.5" y="36.2">A</text>
<text x="202" y="40.4">2</text>
<text x="205.5" y="38" transform="rotate(-90 205.5 38)">1</text>
<text x="208.3" y="40.5">RV2</text>
<text x="285.5" y="36.2">A</text>
<text x="205.5" y="44.3" transform="rotate(-90 205.5 44.3)">3</text>
<text x="208.3" y="43.1">10k</text>
<text x="215.8" y="45.6">+3.3V</text>
<text x="49.7" y="52">R1</text>
<text x="204.1" y="50.7">GND</text>
<text x="214.7" y="53.1">2</text>
<text x="218.2" y="50.7" transform="rotate(-90 218.2 50.7)">1</text>
<text x="221" y="53.2">RV3</text>
<text x="40.1" y="59.4">3</text>
<text x="41.4" y="56.9">1</text>
<text x="218.2" y="57" transform="rotate(-90 218.2 57)">3</text>
<text x="221" y="55.8">10k</text>
<text x="228.5" y="58.3">+3.3V</text>
<text x="35.3" y="63.4" transform="rotate(-90 35.3 63.4)">2</text>
<text x="216.8" y="63.4">GND</text>
<text x="227.4" y="65.8">2</text>
<text x="230.9" y="63.4" transform="rotate(-90 230.9 63.4)">1</text>
<text x="233.7" y="65.9">RV1</text>
<text x="34" y="69.7">GND</text>
<text x="41.4" y="69.6">1</text>
<text x="230.9" y="69.7" transform="rotate(-90 230.9 69.7)">3</text>
<text x="233.7" y="68.5">10k</text>
<text x="241.2" y="71">+3.3V</text>
<text x="35.3" y="76.1" transform="rotate(-90 35.3 76.1)">2</text>
<text x="40.1" y="72.1">3</text>
<text x="229.5" y="76.1">GND</text>
<text x="243.6" y="76.1" transform="rotate(-90 243.6 76.1)">1</text>
<text x="34" y="82.4">GND</text>
<text x="41.4" y="82.3">1</text>
<text x="136.3" y="78.6">VBUS +3.3V</text>
<text x="240.1" y="78.5">2</text>
<text x="243.6" y="82.4" transform="rotate(-90 243.6 82.4)">3</text>
<text x="246.4" y="78.6">RV4</text>
<text x="246.4" y="81.2">10k</text>
<text x="10.5" y="86.2">B</text>
<text x="35.3" y="88.8" transform="rotate(-90 35.3 88.8)">2</text>
<text x="40.1" y="84.8">3</text>
<text x="138.2" y="87.4" transform="rotate(-90 138.2 87.4)">22</text>
<text x="140.7" y="87.4" transform="rotate(-90 140.7 87.4)">21</text>
<text x="242.2" y="88.8">GND</text>
<text x="285.5" y="86.2">B</text>
<text x="34" y="95.1">GND</text>
<text x="41.4" y="95">1</text>
<text x="49.7" y="90.1">R4</text>
<text x="126.5" y="91.2">1</text>
<text x="126.5" y="93.7">2</text>
<text x="128.8" y="92.6">GP0</text>
<text x="128.8" y="95.1">GP1</text>
<text x="139.6" y="90.3" transform="rotate(-90 139.6 90.3)">5V</text>
<text x="142.1" y="91.3" transform="rotate(-90 142.1 91.3)">3V3</text>
<text x="147.6" y="95.1">GP28</text>
<text x="147.6" y="92.6">GP29</text>
<text x="152.6" y="93.7">19</text>
<text x="152.6" y="91.2">20</text>
<text x="35.3" y="101.5" transform="rotate(-90 35.3 101.5)">2</text>
<text x="40.1" y="97.5">3</text>
<text x="126.5" y="96.3">3</text>
<text x="126.5" y="98.8">4</text>
<text x="126.5" y="101.3">5</text>
<text x="128.8" y="97.7">GP2</text>
<text x="128.8" y="100.2">GP3</text>
<text x="147.6" y="100.2">GP26</text>
<text x="147.6" y="97.7">GP27</text>
<text x="152.6" y="101.3">16</text>
<text x="152.6" y="98.8">17</text>
<text x="152.6" y="96.3">18</text>
<text x="177" y="99">SW_SPDT_MSM</text>
<text x="178.5" y="101.3">1</text>
<text x="181.3" y="96.4">SW1</text>
<text x="34" y="107.8">GND</text>
<text x="41.4" y="107.7">1</text>
<text x="49.7" y="102.8">R5</text>
<text x="126.5" y="103.9">6</text>
<text x="126.5" y="106.4">7</text>
<text x="128.8" y="102.8">GP4</text>
<text x="128.8" y="105.3">GP5</text>
<text x="128.8" y="107.8">GP6</text>
<text x="147.6" y="107.8">GP13</text>
<text x="147.6" y="105.3">GP14</text>
<text x="147.6" y="102.8">GP15</text>
<text x="152.6" y="106.4">14</text>
<text x="152.6" y="103.9">15</text>
<text x="178.5" y="106.4">3</text>
<text x="186.2" y="103.9">2</text>
<text x="40.1" y="110.2">3</text>
<text x="126.5" y="109">8</text>
<text x="126.5" y="111.5">9</text>
<text x="128.8" y="110.4">GP7</text>
<text x="128.8" y="112.9">GP8</text>
<text x="147.6" y="112.9">GP11</text>
<text x="147.6" y="110.4">GP12</text>
<text x="152.6" y="111.5">12</text>
<text x="152.6" y="109">13</text>
<text x="35.3" y="114.2" transform="rotate(-90 35.3 114.2)">2</text>
<text x="125.9" y="114">10</text>
<text x="128.8" y="115.5">GP9</text>
<text x="139.4" y="119.2" transform="rotate(-90 139.4 119.2)">23</text>
<text x="140.9" y="116.3" transform="rotate(-90 140.9 116.3)">GND</text>
<text x="147.6" y="115.5">GP10</text>
<text x="152.6" y="114">11</text>
<text x="195.3" y="114.2">GND</text>
<text x="138.1" y="125.6">GND</text>
<text x="142.2" y="120.5">RZ1</text>
<text x="142.2" y="123.1">RP2040-Zero</text>
<text x="10.5" y="136.2">C</text>
<text x="285.5" y="136.2">C</text>
<text x="190.7" y="143.4">A1</text>
<text x="206.1" y="143.4">VBUS</text>
<text x="183.2" y="145.9">OLED_SSD1306_IIC</text>
<text x="201.4" y="149.6">2</text>
<text x="181.1" y="152.1">3</text>
<text x="181.1" y="154.7">4</text>
<text x="183.4" y="153.6">SCL</text>
<text x="197" y="151">VCC</text>
<text x="183.4" y="156.1">SDA</text>
<text x="197" y="158.6">GND</text>
<text x="201.4" y="157.2">1</text>
<text x="206.7" y="166.3">GND</text>
<text x="10.5" y="186.2">D</text>
<text x="285.5" y="186.2">D</text>
</g>
<g font-size="1.1">
<text x="35.3" y="55.3">3.5mm_Stereo</text>
<text x="38.4" y="58.2">T</text>
<text x="37.1" y="60.3">R</text>
<text x="35.3" y="68">3.5mm_Stereo</text>
<text x="38.4" y="70.9">T</text>
<text x="37.1" y="73">R</text>
<text x="35.3" y="80.7">3.5mm_Stereo</text>
<text x="38.4" y="83.6">T</text>
<text x="37.1" y="85.7">R</text>
<text x="35.3" y="93.4">3.5mm_Stereo</text>
<text x="37.1" y="98.4">R</text>
<text x="38.4" y="96.3">T</text>
<text x="35.3" y="106.1">3.5mm_Stereo</text>
<text x="37.1" y="111.1">R</text>
<text x="38.4" y="109">T</text>
</g>
</svg>
